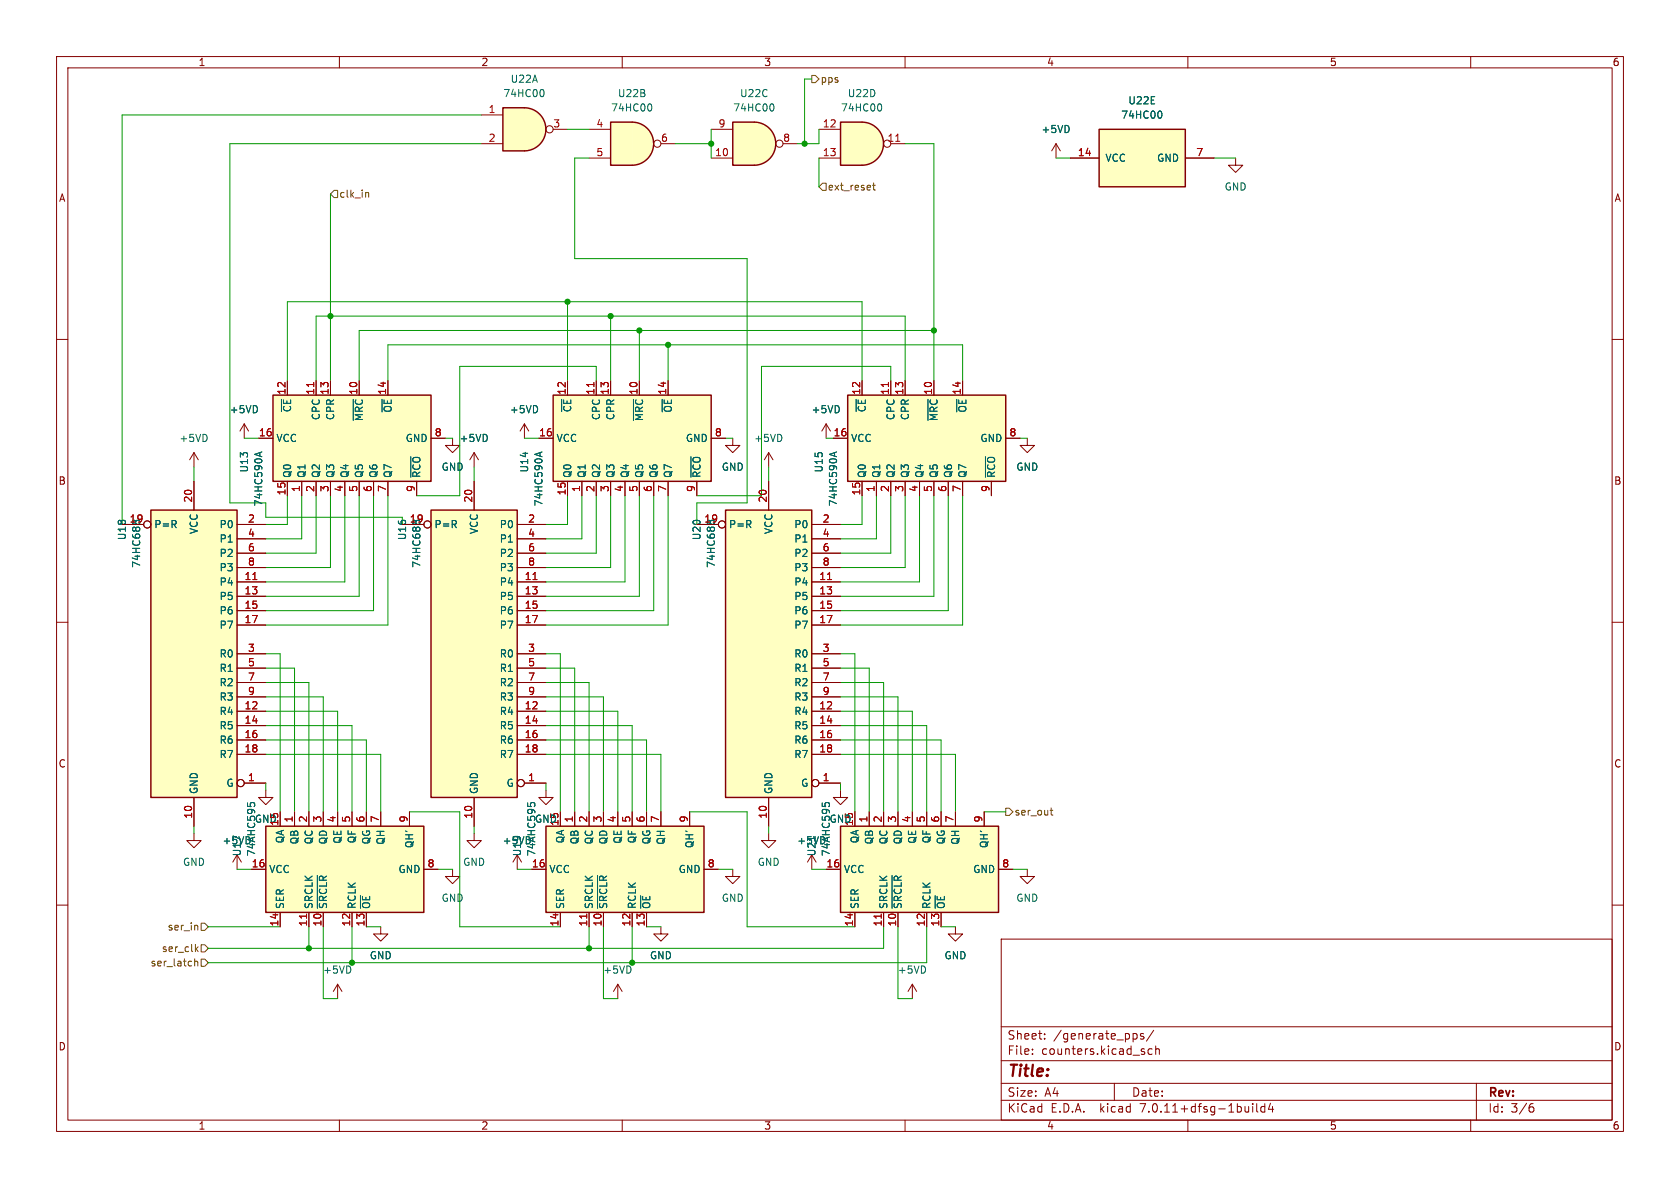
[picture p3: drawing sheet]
<svg xmlns="http://www.w3.org/2000/svg" width="297mm" height="210mm" viewBox="0 0 297 210" stroke-linecap="round" stroke-linejoin="round" font-family="sans-serif">
<g fill="none" stroke="#840000" stroke-width=".18">
<path d="M10 10h277v190h-277zM12 12h273v186h-273zM60 10v2M110 10v2M160 10v2M210 10v2M260 10v2M218.4 27.9v1.3h1.3l-1.3 1.3-1.2-1.3h1.2M10 60h2M285 60h2M43.2 74.9l-.8 1.3M43.2 74.9v2.6"/>
<path d="M43.2 74.9l.7 1.3M45.7 77.5h2.6M50.8 67.3v2.6M55.9 67.3v2.6M58.4 67.3v2.6M63.5 67.3v2.6M68.6 67.3v2.6M76.2 77.5h2.5M80 77.5v1.2h1.3l-1.3 1.3-1.3-1.3h1.3M92.7 74.9l-.8 1.3M92.7 74.9v2.6M92.7 74.9l.8 1.3"/>
<path d="M95.2 77.5h2.6M100.3 67.3v2.6M105.4 67.3v2.6M107.9 67.3v2.6M113 67.3v2.6M118.1 67.3v2.6M125.7 77.5h2.6M129.5 77.5v1.2h1.3l-1.3 1.3-1.2-1.3h1.2M146 74.9l-.7 1.3M146 74.9v2.6M146 74.9l.8 1.3M21.6 92.7h3.8"/>
<path d="M34.3 80v2.6M34.3 85.1v5.1M34.3 80l-.8 1.3M34.3 80l.8 1.3M41.9 92.7h5.1M41.9 95.3h5.1M41.9 97.8h5.1M50.8 85.1v2.5M53.3 85.1v2.5M55.9 85.1v2.5M58.4 85.1v2.5M61 85.1v2.5"/>
<path d="M63.5 85.1v2.5M66 85.1v2.5M68.6 85.1v2.5M71.1 92.7h3.8M73.7 85.1v2.5M83.8 80l-.7 1.3M83.8 80v2.6M83.8 85.1v5.1M83.8 80l.8 1.3M91.4 92.7h5.1M91.4 95.3h5.1M91.4 97.8h5.1"/>
<path d="M100.3 85.1v2.5M102.9 85.1v2.5M105.4 85.1v2.5M107.9 85.1v2.5M110.5 85.1v2.5M113 85.1v2.5M115.6 85.1v2.5M118.1 85.1v2.5M123.2 92.7h3.8M123.2 85.1v2.5M135.9 80v2.6M135.9 85.1v5.1"/>
<path d="M135.9 80l-.8 1.3M135.9 80l.8 1.3M143.5 92.7h5.1M143.5 95.3h5.1M143.5 97.8h5.1M10 110h2M41.9 102.9h5.1M41.9 105.4h5.1M41.9 108h5.1M41.9 110.5h5.1M41.9 115.6h5.1M41.9 118.1h5.1"/>
<path d="M41.9 100.3h5.1M91.4 102.9h5.1M91.4 105.4h5.1M91.4 108h5.1M91.4 110.5h5.1M91.4 115.6h5.1M91.4 118.1h5.1M91.4 100.3h5.1M143.5 102.9h5.1M143.5 105.4h5.1M143.5 108h5.1M143.5 110.5h5.1"/>
<path d="M143.5 115.6h5.1M143.5 118.1h5.1M143.5 100.3h5.1M285 110h2M41.9 125.7h5.1M41.9 128.3h5.1M41.9 130.8h5.1M41.9 133.4h5.1M41.9 120.7h5.1M41.9 123.2h5.1M43.2 138.4h3.8M47 139.7v1.3h1.3l-1.3 1.2-1.3-1.2h1.3"/>
<path d="M91.4 125.7h5.1M91.4 128.3h5.1M91.4 130.8h5.1M91.4 133.4h5.1M91.4 120.7h5.1M91.4 123.2h5.1M92.7 138.4h3.8M96.5 139.7v1.3h1.3l-1.3 1.2-1.3-1.2h1.3M143.5 125.7h5.1M143.5 128.3h5.1M143.5 130.8h5.1M143.5 133.4h5.1"/>
<path d="M143.5 120.7h5.1M143.5 123.2h5.1M144.8 138.4h3.8M148.6 139.7v1.3h1.3l-1.3 1.2-1.3-1.2h1.3M10 160h2M34.3 147.3v1.3h1.3l-1.3 1.3-1.3-1.3h1.3M34.3 141v5.1M41.9 151.1l-.8 1.3M41.9 151.1v2.6M41.9 151.1l.8 1.3M44.4 153.7h2.6M49.5 143.5v2.6"/>
<path d="M52.1 143.5v2.6M54.6 143.5v2.6M57.1 143.5v2.6M59.7 143.5v2.6M62.2 143.5v2.6M64.8 143.5v2.6M67.3 143.5v2.6M72.4 143.5v2.6M74.9 153.7h2.6M80 153.7v1.2h1.3l-1.3 1.3-1.3-1.3h1.3M83.8 147.3v1.3h1.3l-1.3 1.3-1.3-1.3h1.3M83.8 141v5.1"/>
<path d="M91.4 151.1l-.7 1.3M91.4 151.1v2.6M91.4 151.1l.8 1.3M94 153.7h2.5M99.1 143.5v2.6M101.6 143.5v2.6M104.1 143.5v2.6M106.7 143.5v2.6M109.2 143.5v2.6M111.8 143.5v2.6M114.3 143.5v2.6M116.8 143.5v2.6"/>
<path d="M121.9 143.5v2.6M124.5 153.7h2.5M135.9 141v5.1M285 160h2M49.5 161.3v2.5M54.6 161.3v2.5M57.1 161.3v2.5M59.7 174v2.5M59.7 174l-.8 1.3M59.7 174l.8 1.3M62.2 161.3v2.5M64.8 161.3v2.5"/>
<path d="M67.3 163.8v1.3h1.3l-1.3 1.3-1.3-1.3h1.3M99.1 161.3v2.5M104.1 161.3v2.5M106.7 161.3v2.5M111.8 161.3v2.5M114.3 161.3v2.5M161.3 174l-.8 1.3M161.3 174v2.5M161.3 174l.8 1.3M168.9 163.8v1.3h1.3l-1.3 1.3-1.3-1.3h1.3M177 166h108v32h-108zM60 198v2"/>
<path d="M110 198v2M160 198v2M177 194.5h108M177 191.5h108M177 187.5h108M177 181.5h108M182.5 186.3v.1M182.5 185.5v.1M184.7 183.6v.1M184.7 182.8v.1M197 191.5v3M200.9 182.8l.1 .2v.4l-.1 .2"/>
<path d="M202.2 182.8l-.4-.1-.2 .2 .1 .2 .5 .2v.3h-.6M203.7 185.5l-.5-.1-.2 .3v.4l.1 .2h.6M204 182.1l-1.3 2M204.3 185.5l.2-.1 .4 .1 .1 .9M204.3 184.9v1.5M210 198v2M221.5 195.1v.1M221.5 195.6v1M222.2 195.1v1.3l.2 .2M223.6 195.1v1.5M223.6 195.7l-.4-.1-.3 .3v.4l.1 .2h.6M224.6 195l-.4 1.1h1"/>
<path d="M225 195.6v1M260 198v2M261 191.5v6.5M270.6 195.7h.3l.3 .3-.1 .5-.5 .1M271 195.1l-.4 .1"/>
<circle cx="26" cy="92.7" r=".63"/>
<circle cx="75.6" cy="92.7" r=".63"/>
<circle cx="127.6" cy="92.7" r=".63"/>
<circle cx="42.5" cy="138.4" r=".63"/>
<circle cx="92.1" cy="138.4" r=".63"/>
<circle cx="144.1" cy="138.4" r=".63"/>
</g>
<g fill="#ffffc2" stroke="#ffffc2" stroke-width=".18">
<path d="M128.3 90.2h15.2v50.8h-15.2z"/>
<path d="M26.7 90.2h15.2v50.8h-15.2z"/>
<path d="M47 146.1h27.9v15.2h-27.9z"/>
<path d="M97.8 69.9h27.9v15.2h-27.9z"/>
<path d="M76.2 90.2h15.2v50.8h-15.2z"/>
<path d="M96.5 146.1h28v15.2h-28z"/>
<path d="M48.3 69.9h27.9v15.2h-27.9z"/>
<path d="M111.8 21.6a3.8 3.8 0 0 1 3.8 3.8 3.8 3.8 0 0 1-3.8 3.8z"/>
</g>
<path d="M48.3 69.9h27.9v15.2h-27.9zM97.8 69.9h27.9v15.2h-27.9zM26.7 90.2h15.2v50.8h-15.2zM76.2 90.2h15.2v50.8h-15.2zM128.3 90.2h15.2v50.8h-15.2zM47 146.1h27.9v15.2h-27.9zM96.5 146.1h28v15.2h-28z" fill="none" stroke="#840000" stroke-width=".25"/>
<path d="M55.5 67.6v.7M105 67.6v.7M44.7 102.5h.7M94.2 102.5h.7M146.3 102.5h.7M54.2 161.6v.7M103.7 161.6v.7" fill="none" stroke="#a90000" stroke-width=".18"/>
<g fill="none" stroke="#006464" stroke-width=".18">
<path d="M46.3 79.9l-1.3 .4 1.3 .4M62.5 70.6v3.7M95.8 79.9l-1.2 .4 1.2 .4M112 70.6v3.7M45.9 80v.6M72.6 80.7v3.7M95.5 80v.6M122.1 80.7v3.7M43.8 141.9v.6M44.2 142.4v-.3l.3-.2 .5 .1v.4M56.1 154.8v5.8M93.3 141.9v.6"/>
<path d="M93.8 142.4v-.3l.2-.2 .5 .1 .1 .4M105.6 154.8v5.8"/>
</g>
<path d="M107.9 21.6h3.9v7.6h-3.9z" fill="#ffffc2"/>
<path d="M107.9 21.6h3.9a3.8 3.8 0 0 1 3.8 3.8 3.8 3.8 0 0 1-3.8 3.8h-3.9z" fill="none" stroke="#840000" stroke-width=".25"/>
<g fill="none" stroke="#840000" stroke-width=".18">
<path d="M104.1 22.9h3.8M104.1 27.9h3.8M116.8 25.4h2.6"/>
<circle cx="116.2" cy="25.4" r=".63"/>
</g>
<path d="M114.9 18.4a.79 .79 0 0 1 0 1.2" fill="none" stroke="#006464" stroke-width=".18"/>
<path d="M92.7 19.1a3.8 3.8 0 0 1 3.8 3.8 3.8 3.8 0 0 1-3.8 3.8z" fill="#ffffc2" stroke="#ffffc2" stroke-width=".18"/>
<path d="M88.9 19.1h3.8v7.6h-3.8z" fill="#ffffc2"/>
<path d="M88.9 19.1h3.8a3.8 3.8 0 0 1 3.8 3.8 3.8 3.8 0 0 1-3.8 3.8h-3.8zM149.9 69.9h27.9v15.2h-27.9zM148.6 146.1h27.9v15.2h-27.9z" fill="none" stroke="#840000" stroke-width=".25"/>
<g fill="none" stroke="#840000" stroke-width=".18">
<path d="M85.1 20.3h3.8M85.1 25.4h3.8M97.8 22.9h2.5M186.7 25.4l-.8 1.3M186.7 25.4v2.5M186.7 25.4l.8 1.3M147.3 77.5h2.6M152.4 67.3v2.6M157.5 67.3v2.6M160 67.3v2.6M165.1 67.3v2.6M170.2 67.3v2.6"/>
<path d="M177.8 77.5h2.5M181.6 77.5v1.2h1.3l-1.3 1.3-1.3-1.3h1.3M152.4 85.1v2.5M154.9 85.1v2.5M157.5 85.1v2.5M160 85.1v2.5M162.6 85.1v2.5M165.1 85.1v2.5M167.6 85.1v2.5M170.2 85.1v2.5M175.3 85.1v2.5M146 153.7h2.6"/>
<path d="M151.1 143.5v2.6M153.7 143.5v2.6M156.2 143.5v2.6M158.7 143.5v2.6M161.3 143.5v2.6M163.8 143.5v2.6M166.4 143.5v2.6M168.9 143.5v2.6M174 143.5v2.6M176.5 153.7h2.6M109.2 174l-.7 1.3M109.2 174v2.5"/>
<path d="M109.2 174l.8 1.3M116.8 163.8v1.3h1.3l-1.3 1.3-1.2-1.3h1.2M151.1 161.3v2.5M156.2 161.3v2.5M158.7 161.3v2.5M163.8 161.3v2.5M166.4 161.3v2.5"/>
<circle cx="97.2" cy="22.9" r=".63"/>
</g>
<path d="M95.9 15.8a.79 .79 0 0 1 0 1.3M147.9 79.9l-1.3 .4 1.3 .4M164.1 70.6v3.7M147.5 80v.6M174.2 80.7v3.7M145.4 141.9v.6M145.8 142.4v-.3l.3-.2 .5 .1v.4M157.7 154.8v5.8" fill="none" stroke="#006464" stroke-width=".18"/>
<g fill="#ffffc2" stroke="#ffffc2" stroke-width=".18">
<path d="M148.6 146.1h27.9v15.2h-27.9z"/>
<path d="M149.9 69.9h27.9v15.2h-27.9z"/>
<path d="M152.4 21.6a3.8 3.8 0 0 1 3.8 3.8 3.8 3.8 0 0 1-3.8 3.8z"/>
</g>
<path d="M157.1 67.6v.7M155.8 161.6v.7" fill="none" stroke="#a90000" stroke-width=".18"/>
<path d="M148.6 21.6h3.8v7.6h-3.8z" fill="#ffffc2"/>
<path d="M148.6 21.6h3.8a3.8 3.8 0 0 1 3.8 3.8 3.8 3.8 0 0 1-3.8 3.8h-3.8z" fill="none" stroke="#840000" stroke-width=".25"/>
<g fill="none" stroke="#840000" stroke-width=".18">
<path d="M144.8 22.9h3.8M144.8 27.9h3.8M157.5 25.4h2.5M129.5 153.7v1.2h1.3l-1.3 1.3-1.2-1.3h1.2M143.5 151.1l-.8 1.3M143.5 151.1v2.6M143.5 151.1l.8 1.3M181.6 153.7v1.2h1.3l-1.3 1.3-1.3-1.3h1.3"/>
<circle cx="156.8" cy="25.4" r=".63"/>
</g>
<path d="M158.4 25h.7" fill="none" stroke="#a90000" stroke-width=".18"/>
<path d="M155.6 18.4a.79 .79 0 0 1 0 1.2" fill="none" stroke="#006464" stroke-width=".18"/>
<path d="M133.3 21.6a3.8 3.8 0 0 1 3.8 3.8 3.8 3.8 0 0 1-3.8 3.8z" fill="#ffffc2" stroke="#ffffc2" stroke-width=".18"/>
<path d="M129.5 21.6h3.8v7.6h-3.8z" fill="#ffffc2"/>
<path d="M129.5 21.6h3.8a3.8 3.8 0 0 1 3.8 3.8 3.8 3.8 0 0 1-3.8 3.8h-3.8zM194.3 22.9h15.2v10.1h-15.2z" fill="none" stroke="#840000" stroke-width=".25"/>
<g fill="none" stroke="#840000" stroke-width=".18">
<path d="M125.7 27.9h3.8M125.7 22.9h3.8M138.4 25.4h2.6M189.2 27.9h5.1M209.5 27.9h5.1M45.7 77.5h2.6M50.8 67.3v2.6M55.9 67.3v2.6M58.4 67.3v2.6M63.5 67.3v2.6M68.6 67.3v2.6M76.2 77.5h2.5"/>
<path d="M95.2 77.5h2.6M100.3 67.3v2.6M105.4 67.3v2.6M107.9 67.3v2.6M113 67.3v2.6M118.1 67.3v2.6M125.7 77.5h2.6M147.3 77.5h2.6M152.4 67.3v2.6M157.5 67.3v2.6M160 67.3v2.6M165.1 67.3v2.6"/>
<path d="M170.2 67.3v2.6M177.8 77.5h2.5M21.6 92.7h3.8M34.3 85.1v5.1M41.9 92.7h5.1M41.9 95.3h5.1M41.9 97.8h5.1M50.8 85.1v2.5M53.3 85.1v2.5M55.9 85.1v2.5M58.4 85.1v2.5M61 85.1v2.5"/>
<path d="M63.5 85.1v2.5M66 85.1v2.5M68.6 85.1v2.5M71.1 92.7h3.8M73.7 85.1v2.5M83.8 85.1v5.1M91.4 92.7h5.1M91.4 95.3h5.1M91.4 97.8h5.1M100.3 85.1v2.5M102.9 85.1v2.5M105.4 85.1v2.5"/>
<path d="M107.9 85.1v2.5M110.5 85.1v2.5M113 85.1v2.5M115.6 85.1v2.5M118.1 85.1v2.5M123.2 92.7h3.8M123.2 85.1v2.5M135.9 85.1v5.1M143.5 92.7h5.1M143.5 95.3h5.1M143.5 97.8h5.1M152.4 85.1v2.5"/>
<path d="M154.9 85.1v2.5M157.5 85.1v2.5M160 85.1v2.5M162.6 85.1v2.5M165.1 85.1v2.5M167.6 85.1v2.5M170.2 85.1v2.5M175.3 85.1v2.5M41.9 102.9h5.1M41.9 105.4h5.1M41.9 108h5.1M41.9 110.5h5.1"/>
<path d="M41.9 115.6h5.1M41.9 118.1h5.1M41.9 100.3h5.1M91.4 102.9h5.1M91.4 105.4h5.1M91.4 108h5.1M91.4 110.5h5.1M91.4 115.6h5.1M91.4 118.1h5.1M91.4 100.3h5.1M143.5 102.9h5.1M143.5 105.4h5.1"/>
<path d="M143.5 108h5.1M143.5 110.5h5.1M143.5 115.6h5.1M143.5 118.1h5.1M143.5 100.3h5.1M41.9 125.7h5.1M41.9 128.3h5.1M41.9 130.8h5.1M41.9 133.4h5.1M41.9 120.7h5.1M41.9 123.2h5.1M43.2 138.4h3.8"/>
<path d="M91.4 125.7h5.1M91.4 128.3h5.1M91.4 130.8h5.1M91.4 133.4h5.1M91.4 120.7h5.1M91.4 123.2h5.1M92.7 138.4h3.8M143.5 125.7h5.1M143.5 128.3h5.1M143.5 130.8h5.1M143.5 133.4h5.1M143.5 120.7h5.1"/>
<path d="M143.5 123.2h5.1M144.8 138.4h3.8M34.3 141v5.1M44.4 153.7h2.6M49.5 143.5v2.6M52.1 143.5v2.6M54.6 143.5v2.6M57.1 143.5v2.6M59.7 143.5v2.6M62.2 143.5v2.6M64.8 143.5v2.6M67.3 143.5v2.6"/>
<path d="M72.4 143.5v2.6M74.9 153.7h2.6M83.8 141v5.1M94 153.7h2.5M99.1 143.5v2.6M101.6 143.5v2.6M104.1 143.5v2.6M106.7 143.5v2.6M109.2 143.5v2.6M111.8 143.5v2.6M114.3 143.5v2.6M116.8 143.5v2.6"/>
<path d="M121.9 143.5v2.6M124.5 153.7h2.5M135.9 147.3v1.3h1.3l-1.3 1.3-1.3-1.3h1.3M135.9 141v5.1M146 153.7h2.6M151.1 143.5v2.6M153.7 143.5v2.6M156.2 143.5v2.6M158.7 143.5v2.6M161.3 143.5v2.6M163.8 143.5v2.6M166.4 143.5v2.6"/>
<path d="M168.9 143.5v2.6M174 143.5v2.6M176.5 153.7h2.6M49.5 161.3v2.5M54.6 161.3v2.5M57.1 161.3v2.5M62.2 161.3v2.5M64.8 161.3v2.5M99.1 161.3v2.5M104.1 161.3v2.5M106.7 161.3v2.5M111.8 161.3v2.5"/>
<path d="M114.3 161.3v2.5M151.1 161.3v2.5M156.2 161.3v2.5M158.7 161.3v2.5M163.8 161.3v2.5M166.4 161.3v2.5"/>
<circle cx="137.8" cy="25.4" r=".63"/>
<circle cx="26" cy="92.7" r=".63"/>
<circle cx="75.6" cy="92.7" r=".63"/>
<circle cx="127.6" cy="92.7" r=".63"/>
<circle cx="42.5" cy="138.4" r=".63"/>
<circle cx="92.1" cy="138.4" r=".63"/>
<circle cx="144.1" cy="138.4" r=".63"/>
</g>
<g fill="none" stroke="#006464" stroke-width=".18">
<path d="M136.5 18.4a.79 .79 0 0 1 0 1.2M205.1 19.6a.79 .79 0 0 1 0 1.3M46.3 79.9l-1.3 .4 1.3 .4M62.5 70.6v3.7M95.8 79.9l-1.2 .4 1.2 .4M112 70.6v3.7M147.9 79.9l-1.3 .4 1.3 .4M164.1 70.6v3.7M45.9 80v.6M72.6 80.7v3.7M95.5 80v.6M122.1 80.7v3.7"/>
<path d="M147.5 80v.6M174.2 80.7v3.7M43.8 141.9v.6M44.2 142.4v-.3l.3-.2 .5 .1v.4M56.1 154.8v5.8M93.3 141.9v.6M93.8 142.4v-.3l.2-.2 .5 .1 .1 .4M105.6 154.8v5.8M145.4 141.9v.6M145.8 142.4v-.3l.3-.2 .5 .1v.4M157.7 154.8v5.8"/>
</g>
<path d="M194.3 22.9h15.2v10.1h-15.2z" fill="#ffffc2" stroke="#ffffc2" stroke-width=".18"/>
<g fill="none" stroke="#725600" stroke-width=".18">
<path d="M143.5 13.3h.6l.7 .7-.7 .6h-.6zM59.1 33.7h.6v1.2h-.6l-.7-.6zM64.8 34l.4 .2v.7M145.4 32.4h.6v1.3h-.6l-.6-.7zM154.3 32.8h.4M154.4 32.3v1.1l.3 .2M177.8 142.9h.6l.7 .6-.7 .6h-.6zM185.7 143.2h.4M185.8 142.8v1.1l.3 .2M34.4 170l.2-.1 .3 .1 .1 .8M34.4 169.5v1.3M34.7 167.7l.3 .5"/>
<path d="M34.8 163.6l.2 .1v.7M35 167.4l-.5 .5M35.6 163.2h.6l.6 .6-.6 .7h-.6zM35.6 167h.6l.6 .6-.6 .7h-.6zM35.6 169.5h.6l.6 .7-.6 .6h-.6z"/>
</g>
<g fill="none" stroke="#009600" stroke-width=".18">
<path d="M143.5 14h-1.3v11.4M58.4 34.3v33M85.1 25.4h-44.5v63.5h6.4v2.5h24.1v1.3M85.1 20.3h-63.5v72.4M100.3 22.9h3.8M104.1 27.9h-2.5v17.8h30.5v43.2h-8.9v3.8M119.4 25.4h6.3M125.7 22.9v5M144.8 22.9v2.5h-3.8M144.8 27.9v5.1M160 25.4h5.1v41.9M186.7 27.9h2.5"/>
<path d="M214.6 27.9h3.8M100.3 53.3v14M107.9 55.9v11.4M113 58.4v8.9M165.1 58.4h-101.6v8.9M43.2 77.5h2.5M50.8 67.3v-14h101.6v14M55.9 67.3v-11.4h104.1v11.4M68.6 67.3v-6.3h101.6v6.3M78.7 77.5h1.3M92.7 77.5h2.5M105.4 67.3v-2.5h-24.1v22.8h-7.6"/>
<path d="M118.1 61v6.3M128.3 77.5h1.2M146 77.5h1.3M157.5 67.3v-2.5h-22.9v22.8h-11.4M180.3 77.5h1.3M34.3 82.6v2.5M50.8 87.6v5.1h-3.8M53.3 87.6v7.7h-6.3M55.9 87.6v10.2h-8.9M58.4 87.6v12.7h-11.4M61 87.6v15.3h-14M63.5 87.6v17.8h-16.5"/>
<path d="M66 87.6v20.4h-19M68.6 87.6v22.9h-21.6M83.8 82.6v2.5M100.3 87.6v5.1h-3.8M102.9 87.6v7.7h-6.4M105.4 87.6v10.2h-8.9M107.9 87.6v12.7h-11.4M110.5 87.6v15.3h-14M113 87.6v17.8h-16.5M115.6 87.6v20.4h-19.1M118.1 87.6v22.9h-21.6M135.9 82.6v2.5"/>
<path d="M152.4 87.6v5.1h-3.8M154.9 87.6v7.7h-6.3M157.5 87.6v10.2h-8.9M160 87.6v12.7h-11.4M162.6 87.6v15.3h-14M165.1 87.6v17.8h-16.5M167.6 87.6v20.4h-19M170.2 87.6v22.9h-21.6M47 115.6h2.5v27.9M47 118.1h5.1v25.4M96.5 115.6h2.6v27.9M96.5 118.1h5.1v25.4"/>
<path d="M148.6 115.6h2.5v27.9M148.6 118.1h5.1v25.4M47 133.4h20.3v10.1M47 120.7h7.6v22.8M47 130.8h17.8v12.7M47 125.7h12.7v17.8M47 123.2h10.1v20.3M47 128.3h15.2v15.2M47 138.4v1.3M96.5 123.2h10.2v20.3M96.5 125.7h12.7v17.8M96.5 128.3h15.3v15.2"/>
<path d="M96.5 130.8h17.8v12.7M96.5 120.7h7.6v22.8M96.5 133.4h20.3v10.1M96.5 138.4v1.3M148.6 123.2h10.1v20.3M148.6 125.7h12.7v17.8M148.6 128.3h15.2v15.2M148.6 120.7h7.6v22.8M148.6 138.4v1.3M148.6 130.8h17.8v12.7M148.6 133.4h20.3v10.1M34.3 146.1v1.2"/>
<path d="M41.9 153.7h2.5M72.4 143.5h8.9v20.3h17.8M77.5 153.7h2.5M83.8 146.1v1.2M91.4 153.7h2.6M121.9 143.5h10.2v20.3h19M127 153.7h2.5M135.9 146.1v1.2M143.5 153.7h2.5M174 143.5h3.8M179.1 153.7h2.5M36.8 163.8h12.7"/>
<path d="M54.6 163.8v3.8M57.1 163.8v12.7h2.6M62.2 163.8v6.4M64.8 163.8h2.5M104.1 163.8v3.8M106.7 163.8v12.7h2.5M111.8 163.8v6.4M114.3 163.8h2.5M156.2 163.8v3.8h-119.4M158.7 163.8v12.7h2.6M163.8 163.8v6.4h-127M166.4 163.8h2.5"/>
</g>
<path d="M55.5 67.6v.7M105 67.6v.7M157.1 67.6v.7M44.7 102.5h.7M94.2 102.5h.7M146.3 102.5h.7M54.2 161.6v.7M103.7 161.6v.7M155.8 161.6v.7" fill="none" stroke="#a90000" stroke-width=".18"/>
<g fill="#009600" stroke="#009600" stroke-width=".18">
<circle cx="118.1" cy="61" r=".46"/>
<circle cx="111.8" cy="170.2" r=".46"/>
<circle cx="104.1" cy="167.6" r=".46"/>
<circle cx="113" cy="58.4" r=".46"/>
<circle cx="100.3" cy="53.3" r=".46"/>
<circle cx="58.4" cy="55.9" r=".46"/>
<circle cx="107.9" cy="55.9" r=".46"/>
<circle cx="62.2" cy="170.2" r=".46"/>
<circle cx="54.6" cy="167.6" r=".46"/>
<circle cx="125.7" cy="25.4" r=".46"/>
<circle cx="165.1" cy="58.4" r=".46"/>
<circle cx="142.2" cy="25.4" r=".46"/>
</g>
<text font-size="2.8" fill="#840000" x="178" y="190.9">Title:</text>
<g font-size="2.1" fill="#840000">
<text x="178" y="184">Sheet:</text>
<text x="186.2" y="184">/generate_pps/</text>
<text x="178" y="186.7">File:</text>
<text x="184.1" y="186.7">counters.kicad_sch</text>
<text x="178" y="196.9">KiCad</text>
<text x="178" y="194.1">Size:</text>
<text x="184.7" y="194.1">A4</text>
<text x="185.7" y="196.9">E.D.A.</text>
<text x="194.6" y="196.9">kicad</text>
<text x="200" y="194.1">Date:</text>
<text x="201.8" y="196.9">7.0.11+dfsg-1build4</text>
<text x="263" y="194.3">Rev:</text>
<text x="263" y="196.9">Id:</text>
<text x="267.1" y="196.9">3/6</text>
</g>
<g font-size="1.8" fill="#840000">
<text x="35" y="11.9">1</text>
<text x="85" y="11.9">2</text>
<text x="135" y="11.9">3</text>
<text x="185" y="11.9">4</text>
<text x="235" y="11.9">5</text>
<text x="285" y="11.9">6</text>
<text x="10.3" y="35.9">A</text>
<text x="285.3" y="35.9">A</text>
<text x="10.3" y="85.9">B</text>
<text x="285.3" y="85.9">B</text>
<text x="10.3" y="135.9">C</text>
<text x="285.3" y="135.9">C</text>
<text x="10.3" y="185.9">D</text>
<text x="285.3" y="185.9">D</text>
<text x="35" y="199.9">1</text>
<text x="85" y="199.9">2</text>
<text x="135" y="199.9">3</text>
<text x="185" y="199.9">4</text>
<text x="235" y="199.9">5</text>
<text x="285" y="199.9">6</text>
</g>
<g font-size="1.8" fill="#006464">
<text x="88.9" y="17.4">74HC00</text>
<text x="90.2" y="14.8">U22A</text>
<text x="109.1" y="17.4">U22B</text>
<text x="130.7" y="17.4">U22C</text>
<text x="149.8" y="17.4">U22D</text>
<text x="107.9" y="19.9">74HC00</text>
<text x="129.5" y="19.9">74HC00</text>
<text x="148.6" y="19.9">74HC00</text>
<text x="184" y="23.7">+5VD</text>
<text x="198.1" y="21.2">74HC00</text>
<text x="199.4" y="18.6">U22E</text>
<text x="195.3" y="28.8">VCC</text>
<text x="204.5" y="28.8">GND</text>
<text x="216.4" y="33.9">GND</text>
<text x="40.5" y="73.3">+5VD</text>
<text x="51.7" y="73" transform="rotate(-90 51.7 73)">~{CE}</text>
<text x="56.7" y="74.4" transform="rotate(-90 56.7 74.4)">CPC</text>
<text x="59.3" y="74.4" transform="rotate(-90 59.3 74.4)">CPR</text>
<text x="64.4" y="74.6" transform="rotate(-90 64.4 74.6)">~{MRC}</text>
<text x="69.4" y="73" transform="rotate(-90 69.4 73)">~{OE}</text>
<text x="90" y="73.3">+5VD</text>
<text x="101.2" y="73" transform="rotate(-90 101.2 73)">~{CE}</text>
<text x="106.3" y="74.4" transform="rotate(-90 106.3 74.4)">CPC</text>
<text x="108.8" y="74.4" transform="rotate(-90 108.8 74.4)">CPR</text>
<text x="113.9" y="74.6" transform="rotate(-90 113.9 74.6)">~{MRC}</text>
<text x="119" y="73" transform="rotate(-90 119 73)">~{OE}</text>
<text x="143.4" y="73.3">+5VD</text>
<text x="153.3" y="73" transform="rotate(-90 153.3 73)">~{CE}</text>
<text x="158.3" y="74.4" transform="rotate(-90 158.3 74.4)">CPC</text>
<text x="160.9" y="74.4" transform="rotate(-90 160.9 74.4)">CPR</text>
<text x="166" y="74.6" transform="rotate(-90 166 74.6)">~{MRC}</text>
<text x="171" y="73" transform="rotate(-90 171 73)">~{OE}</text>
<text x="31.6" y="78.3">+5VD</text>
<text x="44" y="83.6" transform="rotate(-90 44 83.6)">U13</text>
<text x="48.8" y="78.3">VCC</text>
<text x="71.6" y="78.3">GND</text>
<text x="78" y="83.4">GND</text>
<text x="81.1" y="78.3">+5VD</text>
<text x="93.6" y="83.6" transform="rotate(-90 93.6 83.6)">U14</text>
<text x="98.3" y="78.3">VCC</text>
<text x="121.1" y="78.3">GND</text>
<text x="127.5" y="83.4">GND</text>
<text x="133.2" y="78.3">+5VD</text>
<text x="145.6" y="83.6" transform="rotate(-90 145.6 83.6)">U15</text>
<text x="150.4" y="78.3">VCC</text>
<text x="173.2" y="78.3">GND</text>
<text x="179.6" y="83.4">GND</text>
<text x="46.6" y="89.6" transform="rotate(-90 46.6 89.6)">74HC590A</text>
<text x="51.7" y="84.6" transform="rotate(-90 51.7 84.6)">Q0</text>
<text x="54.2" y="84.6" transform="rotate(-90 54.2 84.6)">Q1</text>
<text x="56.7" y="84.6" transform="rotate(-90 56.7 84.6)">Q2</text>
<text x="59.3" y="84.6" transform="rotate(-90 59.3 84.6)">Q3</text>
<text x="61.8" y="84.6" transform="rotate(-90 61.8 84.6)">Q4</text>
<text x="64.4" y="84.6" transform="rotate(-90 64.4 84.6)">Q5</text>
<text x="66.9" y="84.6" transform="rotate(-90 66.9 84.6)">Q6</text>
<text x="69.4" y="84.6" transform="rotate(-90 69.4 84.6)">Q7</text>
<text x="74.5" y="84.6" transform="rotate(-90 74.5 84.6)">~{RCO}</text>
<text x="96.1" y="89.6" transform="rotate(-90 96.1 89.6)">74HC590A</text>
<text x="101.2" y="84.6" transform="rotate(-90 101.2 84.6)">Q0</text>
<text x="103.7" y="84.6" transform="rotate(-90 103.7 84.6)">Q1</text>
<text x="106.3" y="84.6" transform="rotate(-90 106.3 84.6)">Q2</text>
<text x="108.8" y="84.6" transform="rotate(-90 108.8 84.6)">Q3</text>
<text x="111.4" y="84.6" transform="rotate(-90 111.4 84.6)">Q4</text>
<text x="113.9" y="84.6" transform="rotate(-90 113.9 84.6)">Q5</text>
<text x="116.4" y="84.6" transform="rotate(-90 116.4 84.6)">Q6</text>
<text x="119" y="84.6" transform="rotate(-90 119 84.6)">Q7</text>
<text x="124.1" y="84.6" transform="rotate(-90 124.1 84.6)">~{RCO}</text>
<text x="148.2" y="89.6" transform="rotate(-90 148.2 89.6)">74HC590A</text>
<text x="153.3" y="84.6" transform="rotate(-90 153.3 84.6)">Q0</text>
<text x="155.8" y="84.6" transform="rotate(-90 155.8 84.6)">Q1</text>
<text x="158.3" y="84.6" transform="rotate(-90 158.3 84.6)">Q2</text>
<text x="160.9" y="84.6" transform="rotate(-90 160.9 84.6)">Q3</text>
<text x="163.4" y="84.6" transform="rotate(-90 163.4 84.6)">Q4</text>
<text x="166" y="84.6" transform="rotate(-90 166 84.6)">Q5</text>
<text x="168.5" y="84.6" transform="rotate(-90 168.5 84.6)">Q6</text>
<text x="171" y="84.6" transform="rotate(-90 171 84.6)">Q7</text>
<text x="176.1" y="84.6" transform="rotate(-90 176.1 84.6)">~{RCO}</text>
<text x="22.5" y="95.6" transform="rotate(-90 22.5 95.6)">U18</text>
<text x="27.2" y="93.6">P=R</text>
<text x="35.2" y="94.5" transform="rotate(-90 35.2 94.5)">VCC</text>
<text x="38.7" y="93.6">P0</text>
<text x="72" y="95.6" transform="rotate(-90 72 95.6)">U16</text>
<text x="76.7" y="93.6">P=R</text>
<text x="84.7" y="94.5" transform="rotate(-90 84.7 94.5)">VCC</text>
<text x="88.2" y="93.6">P0</text>
<text x="124.1" y="95.6" transform="rotate(-90 124.1 95.6)">U20</text>
<text x="128.8" y="93.6">P=R</text>
<text x="136.8" y="94.5" transform="rotate(-90 136.8 94.5)">VCC</text>
<text x="140.3" y="93.6">P0</text>
<text x="25" y="100.5" transform="rotate(-90 25 100.5)">74HC688</text>
<text x="38.7" y="96.1">P1</text>
<text x="38.7" y="98.7">P2</text>
<text x="38.7" y="101.2">P3</text>
<text x="74.5" y="100.5" transform="rotate(-90 74.5 100.5)">74HC688</text>
<text x="88.2" y="96.1">P1</text>
<text x="88.2" y="98.7">P2</text>
<text x="88.2" y="101.2">P3</text>
<text x="126.6" y="100.5" transform="rotate(-90 126.6 100.5)">74HC688</text>
<text x="140.3" y="96.1">P1</text>
<text x="140.3" y="98.7">P2</text>
<text x="140.3" y="101.2">P3</text>
<text x="38.7" y="103.7">P4</text>
<text x="38.7" y="106.3">P5</text>
<text x="88.2" y="103.7">P4</text>
<text x="88.2" y="106.3">P5</text>
<text x="140.3" y="103.7">P4</text>
<text x="140.3" y="106.3">P5</text>
<text x="38.7" y="108.8">P6</text>
<text x="38.7" y="111.4">P7</text>
<text x="88.2" y="108.8">P6</text>
<text x="88.2" y="111.4">P7</text>
<text x="140.3" y="108.8">P6</text>
<text x="140.3" y="111.4">P7</text>
<text x="38.7" y="116.4">R0</text>
<text x="38.7" y="119">R1</text>
<text x="88.2" y="116.4">R0</text>
<text x="88.2" y="119">R1</text>
<text x="140.3" y="116.4">R0</text>
<text x="140.3" y="119">R1</text>
<text x="38.7" y="121.5">R2</text>
<text x="38.7" y="124.1">R3</text>
<text x="88.2" y="121.5">R2</text>
<text x="88.2" y="124.1">R3</text>
<text x="140.3" y="121.5">R2</text>
<text x="140.3" y="124.1">R3</text>
<text x="38.7" y="126.6">R4</text>
<text x="38.7" y="129.1">R5</text>
<text x="38.7" y="131.7">R6</text>
<text x="88.2" y="126.6">R4</text>
<text x="88.2" y="129.1">R5</text>
<text x="88.2" y="131.7">R6</text>
<text x="140.3" y="126.6">R4</text>
<text x="140.3" y="129.1">R5</text>
<text x="140.3" y="131.7">R6</text>
<text x="38.7" y="134.2">R7</text>
<text x="88.2" y="134.2">R7</text>
<text x="140.3" y="134.2">R7</text>
<text x="35.2" y="140.5" transform="rotate(-90 35.2 140.5)">GND</text>
<text x="39.9" y="139.3">G</text>
<text x="84.7" y="140.5" transform="rotate(-90 84.7 140.5)">GND</text>
<text x="89.5" y="139.3">G</text>
<text x="136.8" y="140.5" transform="rotate(-90 136.8 140.5)">GND</text>
<text x="141.5" y="139.3">G</text>
<text x="39.2" y="149.5">+5VD</text>
<text x="45" y="145.6">GND</text>
<text x="50.4" y="149.2" transform="rotate(-90 50.4 149.2)">QA</text>
<text x="52.9" y="149.4" transform="rotate(-90 52.9 149.4)">QB</text>
<text x="55.5" y="149.4" transform="rotate(-90 55.5 149.4)">QC</text>
<text x="58" y="149.4" transform="rotate(-90 58 149.4)">QD</text>
<text x="60.6" y="149.2" transform="rotate(-90 60.6 149.2)">QE</text>
<text x="63.1" y="149.2" transform="rotate(-90 63.1 149.2)">QF</text>
<text x="65.6" y="149.4" transform="rotate(-90 65.6 149.4)">QG</text>
<text x="68.2" y="149.4" transform="rotate(-90 68.2 149.4)">QH</text>
<text x="88.8" y="149.5">+5VD</text>
<text x="94.5" y="145.6">GND</text>
<text x="98.8" y="146.1" transform="rotate(-90 98.8 146.1)">15</text>
<text x="99.9" y="149.2" transform="rotate(-90 99.9 149.2)">QA</text>
<text x="102.5" y="149.4" transform="rotate(-90 102.5 149.4)">QB</text>
<text x="105" y="149.4" transform="rotate(-90 105 149.4)">QC</text>
<text x="107.5" y="149.4" transform="rotate(-90 107.5 149.4)">QD</text>
<text x="110.1" y="149.2" transform="rotate(-90 110.1 149.2)">QE</text>
<text x="112.6" y="149.2" transform="rotate(-90 112.6 149.2)">QF</text>
<text x="115.2" y="149.4" transform="rotate(-90 115.2 149.4)">QG</text>
<text x="117.7" y="149.4" transform="rotate(-90 117.7 149.4)">QH</text>
<text x="140.8" y="149.5">+5VD</text>
<text x="146.6" y="145.6">GND</text>
<text x="150.9" y="146.1" transform="rotate(-90 150.9 146.1)">15</text>
<text x="152" y="149.2" transform="rotate(-90 152 149.2)">QA</text>
<text x="154.5" y="149.4" transform="rotate(-90 154.5 149.4)">QB</text>
<text x="157.1" y="149.4" transform="rotate(-90 157.1 149.4)">QC</text>
<text x="159.6" y="149.4" transform="rotate(-90 159.6 149.4)">QD</text>
<text x="162.2" y="149.2" transform="rotate(-90 162.2 149.2)">QE</text>
<text x="164.7" y="149.2" transform="rotate(-90 164.7 149.2)">QF</text>
<text x="167.2" y="149.4" transform="rotate(-90 167.2 149.4)">QG</text>
<text x="169.8" y="149.4" transform="rotate(-90 169.8 149.4)">QH</text>
<text x="32.3" y="153.3">GND</text>
<text x="42.8" y="151.5" transform="rotate(-90 42.8 151.5)">U17</text>
<text x="45.3" y="151.5" transform="rotate(-90 45.3 151.5)">74AHC595</text>
<text x="47.5" y="154.5">VCC</text>
<text x="70.3" y="154.5">GND</text>
<text x="73.3" y="150" transform="rotate(-90 73.3 150)">QH'</text>
<text x="81.8" y="153.3">GND</text>
<text x="92.3" y="151.5" transform="rotate(-90 92.3 151.5)">U19</text>
<text x="94.8" y="151.5" transform="rotate(-90 94.8 151.5)">74AHC595</text>
<text x="97" y="154.5">VCC</text>
<text x="119.9" y="154.5">GND</text>
<text x="122.8" y="150" transform="rotate(-90 122.8 150)">QH'</text>
<text x="133.9" y="153.3">GND</text>
<text x="144.4" y="151.5" transform="rotate(-90 144.4 151.5)">U21</text>
<text x="146.9" y="151.5" transform="rotate(-90 146.9 151.5)">74AHC595</text>
<text x="149.1" y="154.5">VCC</text>
<text x="171.9" y="154.5">GND</text>
<text x="174.9" y="150" transform="rotate(-90 174.9 150)">QH'</text>
<text x="50.4" y="160.8" transform="rotate(-90 50.4 160.8)">SER</text>
<text x="55.5" y="160.8" transform="rotate(-90 55.5 160.8)">SRCLK</text>
<text x="58" y="160.8" transform="rotate(-90 58 160.8)">~{SRCLR}</text>
<text x="63.1" y="160.8" transform="rotate(-90 63.1 160.8)">RCLK</text>
<text x="65.6" y="160.8" transform="rotate(-90 65.6 160.8)">~{OE}</text>
<text x="78" y="159.6">GND</text>
<text x="99.9" y="160.8" transform="rotate(-90 99.9 160.8)">SER</text>
<text x="105" y="160.8" transform="rotate(-90 105 160.8)">SRCLK</text>
<text x="107.5" y="160.8" transform="rotate(-90 107.5 160.8)">~{SRCLR}</text>
<text x="112.6" y="160.8" transform="rotate(-90 112.6 160.8)">RCLK</text>
<text x="115.2" y="160.8" transform="rotate(-90 115.2 160.8)">~{OE}</text>
<text x="127.5" y="159.6">GND</text>
<text x="152" y="160.8" transform="rotate(-90 152 160.8)">SER</text>
<text x="157.1" y="160.8" transform="rotate(-90 157.1 160.8)">SRCLK</text>
<text x="159.6" y="160.8" transform="rotate(-90 159.6 160.8)">~{SRCLR}</text>
<text x="164.7" y="160.8" transform="rotate(-90 164.7 160.8)">RCLK</text>
<text x="167.2" y="160.8" transform="rotate(-90 167.2 160.8)">~{OE}</text>
<text x="179.6" y="159.6">GND</text>
<text x="57" y="172.3">+5VD</text>
<text x="65.3" y="169.8">GND</text>
<text x="106.5" y="172.3">+5VD</text>
<text x="114.8" y="169.8">GND</text>
<text x="158.6" y="172.3">+5VD</text>
<text x="166.9" y="169.8">GND</text>
</g>
<g font-size="1.8" fill="#725600">
<text x="145" y="14.8">pps</text>
<text x="59.9" y="35.2">clk_in</text>
<text x="146.2" y="33.9">ext_reset</text>
<text x="179.3" y="144.4">ser_out</text>
<text x="29.5" y="164.7">ser_in</text>
<text x="26.5" y="171">ser_latch</text>
<text x="28.5" y="168.5">ser_clk</text>
</g>
<g font-size="1.8" fill="#a90000">
<text x="86.3" y="20.1">1</text>
<text x="97.7" y="22.6">3</text>
<text x="105.3" y="22.6">4</text>
<text x="126.9" y="22.6">9</text>
<text x="145.4" y="22.6">12</text>
<text x="86.3" y="25.1">2</text>
<text x="105.3" y="27.7">5</text>
<text x="116.8" y="25.1">6</text>
<text x="126.3" y="27.7">10</text>
<text x="138.4" y="25.1">8</text>
<text x="145.4" y="27.7">13</text>
<text x="156.8" y="25.1">11</text>
<text x="190.5" y="27.7">14</text>
<text x="211.4" y="27.7">7</text>
<text x="50.5" y="69.9" transform="rotate(-90 50.5 69.9)">12</text>
<text x="55.6" y="69.9" transform="rotate(-90 55.6 69.9)">11</text>
<text x="58.2" y="69.9" transform="rotate(-90 58.2 69.9)">13</text>
<text x="63.2" y="69.9" transform="rotate(-90 63.2 69.9)">10</text>
<text x="68.3" y="69.9" transform="rotate(-90 68.3 69.9)">14</text>
<text x="100.1" y="69.9" transform="rotate(-90 100.1 69.9)">12</text>
<text x="105.2" y="69.9" transform="rotate(-90 105.2 69.9)">11</text>
<text x="107.7" y="69.9" transform="rotate(-90 107.7 69.9)">13</text>
<text x="112.8" y="69.9" transform="rotate(-90 112.8 69.9)">10</text>
<text x="117.9" y="69.9" transform="rotate(-90 117.9 69.9)">14</text>
<text x="152.1" y="69.9" transform="rotate(-90 152.1 69.9)">12</text>
<text x="157.2" y="69.9" transform="rotate(-90 157.2 69.9)">11</text>
<text x="159.8" y="69.9" transform="rotate(-90 159.8 69.9)">13</text>
<text x="164.8" y="69.9" transform="rotate(-90 164.8 69.9)">10</text>
<text x="169.9" y="69.9" transform="rotate(-90 169.9 69.9)">14</text>
<text x="45.7" y="77.2">16</text>
<text x="76.8" y="77.2">8</text>
<text x="95.2" y="77.2">16</text>
<text x="126.3" y="77.2">8</text>
<text x="147.3" y="77.2">16</text>
<text x="178.4" y="77.2">8</text>
<text x="34" y="88.9" transform="rotate(-90 34 88.9)">20</text>
<text x="50.5" y="87.7" transform="rotate(-90 50.5 87.7)">15</text>
<text x="53.1" y="87.1" transform="rotate(-90 53.1 87.1)">1</text>
<text x="55.6" y="87.1" transform="rotate(-90 55.6 87.1)">2</text>
<text x="58.2" y="87.1" transform="rotate(-90 58.2 87.1)">3</text>
<text x="60.7" y="87.1" transform="rotate(-90 60.7 87.1)">4</text>
<text x="63.2" y="87.1" transform="rotate(-90 63.2 87.1)">5</text>
<text x="65.8" y="87.1" transform="rotate(-90 65.8 87.1)">6</text>
<text x="68.3" y="87.1" transform="rotate(-90 68.3 87.1)">7</text>
<text x="73.4" y="87.1" transform="rotate(-90 73.4 87.1)">9</text>
<text x="83.6" y="88.9" transform="rotate(-90 83.6 88.9)">20</text>
<text x="100.1" y="87.7" transform="rotate(-90 100.1 87.7)">15</text>
<text x="102.6" y="87.1" transform="rotate(-90 102.6 87.1)">1</text>
<text x="105.2" y="87.1" transform="rotate(-90 105.2 87.1)">2</text>
<text x="107.7" y="87.1" transform="rotate(-90 107.7 87.1)">3</text>
<text x="110.2" y="87.1" transform="rotate(-90 110.2 87.1)">4</text>
<text x="112.8" y="87.1" transform="rotate(-90 112.8 87.1)">5</text>
<text x="115.3" y="87.1" transform="rotate(-90 115.3 87.1)">6</text>
<text x="117.9" y="87.1" transform="rotate(-90 117.9 87.1)">7</text>
<text x="122.9" y="87.1" transform="rotate(-90 122.9 87.1)">9</text>
<text x="135.6" y="88.9" transform="rotate(-90 135.6 88.9)">20</text>
<text x="152.1" y="87.7" transform="rotate(-90 152.1 87.7)">15</text>
<text x="154.7" y="87.1" transform="rotate(-90 154.7 87.1)">1</text>
<text x="157.2" y="87.1" transform="rotate(-90 157.2 87.1)">2</text>
<text x="159.8" y="87.1" transform="rotate(-90 159.8 87.1)">3</text>
<text x="162.3" y="87.1" transform="rotate(-90 162.3 87.1)">4</text>
<text x="164.8" y="87.1" transform="rotate(-90 164.8 87.1)">5</text>
<text x="167.4" y="87.1" transform="rotate(-90 167.4 87.1)">6</text>
<text x="169.9" y="87.1" transform="rotate(-90 169.9 87.1)">7</text>
<text x="175" y="87.1" transform="rotate(-90 175 87.1)">9</text>
<text x="22.8" y="92.5">19</text>
<text x="43.7" y="92.5">2</text>
<text x="43.7" y="95">4</text>
<text x="72.3" y="92.5">19</text>
<text x="93.3" y="92.5">2</text>
<text x="93.3" y="95">4</text>
<text x="124.4" y="92.5">19</text>
<text x="145.3" y="92.5">2</text>
<text x="145.3" y="95">4</text>
<text x="43.7" y="97.5">6</text>
<text x="43.7" y="100.1">8</text>
<text x="93.3" y="97.5">6</text>
<text x="93.3" y="100.1">8</text>
<text x="145.3" y="97.5">6</text>
<text x="145.3" y="100.1">8</text>
<text x="43.1" y="102.6">11</text>
<text x="43.1" y="105.2">13</text>
<text x="43.1" y="107.7">15</text>
<text x="92.7" y="102.6">11</text>
<text x="92.7" y="105.2">13</text>
<text x="92.7" y="107.7">15</text>
<text x="144.7" y="102.6">11</text>
<text x="144.7" y="105.2">13</text>
<text x="144.7" y="107.7">15</text>
<text x="43.1" y="110.2">17</text>
<text x="92.7" y="110.2">17</text>
<text x="144.7" y="110.2">17</text>
<text x="43.7" y="115.3">3</text>
<text x="43.7" y="117.9">5</text>
<text x="93.3" y="115.3">3</text>
<text x="93.3" y="117.9">5</text>
<text x="145.3" y="115.3">3</text>
<text x="145.3" y="117.9">5</text>
<text x="43.1" y="125.5">12</text>
<text x="43.7" y="120.4">7</text>
<text x="43.7" y="122.9">9</text>
<text x="92.7" y="125.5">12</text>
<text x="93.3" y="120.4">7</text>
<text x="93.3" y="122.9">9</text>
<text x="144.7" y="125.5">12</text>
<text x="145.3" y="120.4">7</text>
<text x="145.3" y="122.9">9</text>
<text x="43.1" y="128">14</text>
<text x="43.1" y="130.6">16</text>
<text x="92.7" y="128">14</text>
<text x="92.7" y="130.6">16</text>
<text x="144.7" y="128">14</text>
<text x="144.7" y="130.6">16</text>
<text x="43.1" y="133.1">18</text>
<text x="92.7" y="133.1">18</text>
<text x="144.7" y="133.1">18</text>
<text x="43.7" y="138.2">1</text>
<text x="93.3" y="138.2">1</text>
<text x="145.3" y="138.2">1</text>
<text x="34" y="144.8" transform="rotate(-90 34 144.8)">10</text>
<text x="49.3" y="146.1" transform="rotate(-90 49.3 146.1)">15</text>
<text x="51.8" y="145.5" transform="rotate(-90 51.8 145.5)">1</text>
<text x="54.4" y="145.5" transform="rotate(-90 54.4 145.5)">2</text>
<text x="56.9" y="145.5" transform="rotate(-90 56.9 145.5)">3</text>
<text x="59.4" y="145.5" transform="rotate(-90 59.4 145.5)">4</text>
<text x="62" y="145.5" transform="rotate(-90 62 145.5)">5</text>
<text x="64.5" y="145.5" transform="rotate(-90 64.5 145.5)">6</text>
<text x="67.1" y="145.5" transform="rotate(-90 67.1 145.5)">7</text>
<text x="72.1" y="145.5" transform="rotate(-90 72.1 145.5)">9</text>
<text x="83.6" y="144.8" transform="rotate(-90 83.6 144.8)">10</text>
<text x="101.3" y="145.5" transform="rotate(-90 101.3 145.5)">1</text>
<text x="103.9" y="145.5" transform="rotate(-90 103.9 145.5)">2</text>
<text x="106.4" y="145.5" transform="rotate(-90 106.4 145.5)">3</text>
<text x="109" y="145.5" transform="rotate(-90 109 145.5)">4</text>
<text x="111.5" y="145.5" transform="rotate(-90 111.5 145.5)">5</text>
<text x="114" y="145.5" transform="rotate(-90 114 145.5)">6</text>
<text x="116.6" y="145.5" transform="rotate(-90 116.6 145.5)">7</text>
<text x="121.7" y="145.5" transform="rotate(-90 121.7 145.5)">9</text>
<text x="135.6" y="144.8" transform="rotate(-90 135.6 144.8)">10</text>
<text x="153.4" y="145.5" transform="rotate(-90 153.4 145.5)">1</text>
<text x="156" y="145.5" transform="rotate(-90 156 145.5)">2</text>
<text x="158.5" y="145.5" transform="rotate(-90 158.5 145.5)">3</text>
<text x="161" y="145.5" transform="rotate(-90 161 145.5)">4</text>
<text x="163.6" y="145.5" transform="rotate(-90 163.6 145.5)">5</text>
<text x="166.1" y="145.5" transform="rotate(-90 166.1 145.5)">6</text>
<text x="168.7" y="145.5" transform="rotate(-90 168.7 145.5)">7</text>
<text x="173.7" y="145.5" transform="rotate(-90 173.7 145.5)">9</text>
<text x="44.4" y="153.4">16</text>
<text x="75.5" y="153.4">8</text>
<text x="93.9" y="153.4">16</text>
<text x="125" y="153.4">8</text>
<text x="146" y="153.4">16</text>
<text x="177.1" y="153.4">8</text>
<text x="49.3" y="163.9" transform="rotate(-90 49.3 163.9)">14</text>
<text x="54.4" y="163.9" transform="rotate(-90 54.4 163.9)">11</text>
<text x="56.9" y="163.9" transform="rotate(-90 56.9 163.9)">10</text>
<text x="62" y="163.9" transform="rotate(-90 62 163.9)">12</text>
<text x="64.5" y="163.9" transform="rotate(-90 64.5 163.9)">13</text>
<text x="98.8" y="163.9" transform="rotate(-90 98.8 163.9)">14</text>
<text x="103.9" y="163.9" transform="rotate(-90 103.9 163.9)">11</text>
<text x="106.4" y="163.9" transform="rotate(-90 106.4 163.9)">10</text>
<text x="111.5" y="163.9" transform="rotate(-90 111.5 163.9)">12</text>
<text x="114" y="163.9" transform="rotate(-90 114 163.9)">13</text>
<text x="150.9" y="163.9" transform="rotate(-90 150.9 163.9)">14</text>
<text x="156" y="163.9" transform="rotate(-90 156 163.9)">11</text>
<text x="158.5" y="163.9" transform="rotate(-90 158.5 163.9)">10</text>
<text x="163.6" y="163.9" transform="rotate(-90 163.6 163.9)">12</text>
<text x="166.1" y="163.9" transform="rotate(-90 166.1 163.9)">13</text>
</g>
</svg>
